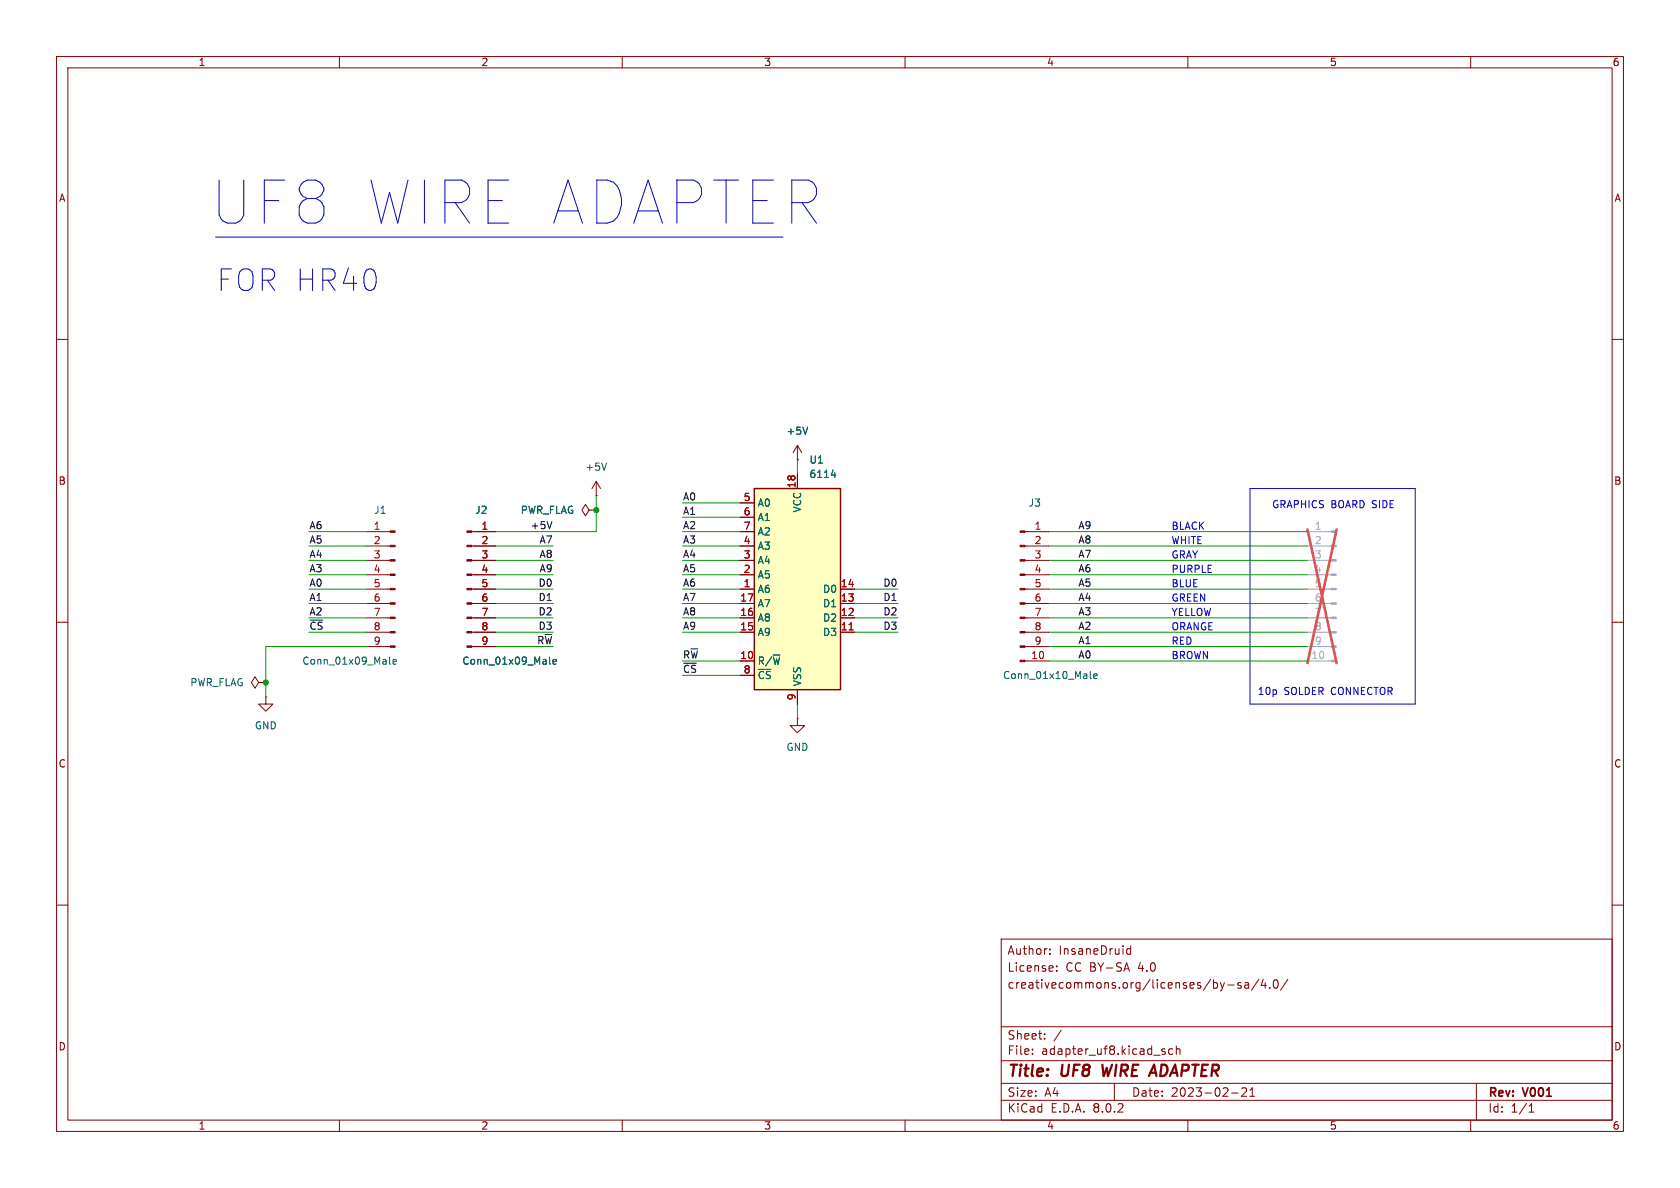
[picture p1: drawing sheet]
<svg xmlns="http://www.w3.org/2000/svg" width="297mm" height="210mm" viewBox="0 0 297 210" stroke-linecap="round" stroke-linejoin="round" font-family="sans-serif">
<g fill="none" stroke="#840000" stroke-width=".18">
<path d="M10 10h277v190h-277zM12 12h273v186h-273zM60 10v2M110 10v2M160 10v2M210 10v2M260 10v2M10 60h2M285 60h2M141 78.7l-.8 1.3M141 78.7v2.6M141 78.7l.7 1.3"/>
<path d="M83.4 99.1h4.2M83.4 96.5h4.2M83.4 94h4.2M104.1 90.2l-.6-1-.6 1 .6 1 .6-1h1.3M105.4 87.6h.1M105.4 90.2h.1M105.4 85.1l.8 1.3M105.4 85.1v2.5M105.4 85.1l-.8 1.3M141 81.3h.1M10 110h2M83.4 114.3h4.2"/>
<path d="M83.4 111.8h4.2M83.4 109.2h4.2M83.4 106.7h4.2M83.4 104.1h4.2M83.4 101.6h4.2M285 110h2M10 160h2M285 160h2M177 166h108v32h-108zM185.6 168.6v.1M185.6 167.8v.1M186.8 171.6v.1"/>
<path d="M186.8 170.8v.1M199.2 170.2l.5 1.5M199.9 167.2v1.5M199.9 167.8l-.4-.1-.3 .3v.4l.1 .2h.6M217 174.1h1.2M219.4 173.8l-.4-.1-.2 .2 .1 .2 .5 .2v.3h-.6M220.1 173.8h.6v.9M220.7 174.1h-.5a.29 .29 0 0 0-.2 .3 .29 .29 0 0 0 .2 .3l.5-.1M222.5 173.1l-1.3 2M223.3 173.1l-.3 1.1h.9M223.7 173.7v1M224.5 174.6v.1"/>
<path d="M225.2 173.3l.3-.1a.81 .81 0 0 1 .5 .6 .81 .81 0 0 1-.3 .8l-.1 .1a.81 .81 0 0 1-.4-1.4zM227.7 173.1l-1.3 2M60 198v2M110 198v2M160 198v2M177 194.5h108M177 191.5h108M177 187.5h108M177 181.5h108M182.5 186.3v.1M182.5 185.5v.1M184.7 183.6v.1"/>
<path d="M184.7 182.8v.1M187.6 182.1l-1.3 2M197 191.5v3M205.6 185.9l.4 .1v.2l-.2 .2h-.3M205.6 185.4l.4 .1M207.3 185.5l-.4-.1-.3 .3v.4l.1 .2h.6M208 185.5l.2-.1 .3 .1 .1 .9M208 184.9v1.5M210 198v2M217.7 193.2h1.2M219.5 192.4l.6-.1 .2 .1 .1 .3-.9 1.1h.9M221 193.8h.8"/>
<path d="M221 192.7l.4-.4v1.5M260 198v2M261 191.5v6.5M270.3 196.6h.9M270.3 195.5l.4-.4v1.5"/>
</g>
<path d="M194.9 188.2l.2 2 .6-1.4" fill="none" stroke="#840000" stroke-width=".4"/>
<g fill="#840000" stroke="#840000" stroke-width=".18">
<path d="M82.5 114.2h.9v.2h-.9z"/>
<path d="M82.5 111.6h.9v.3h-.9z"/>
<path d="M82.5 109.1h.9v.2h-.9z"/>
<path d="M82.5 106.6h.9v.2h-.9z"/>
<path d="M82.5 104h.9v.3h-.9z"/>
<path d="M82.5 101.5h.9v.2h-.9z"/>
<path d="M82.5 98.9h.9v.3h-.9z"/>
<path d="M82.5 96.4h.9v.2h-.9z"/>
<path d="M82.5 93.9h.9v.2h-.9z"/>
</g>
<path d="M142.8 75.5l-.4 1.3M107.2 81.9l-.4 1.2M97.2 116.1v1.1l.1 .2M97.8 117l.6-.1-.1-.3h-.4l-.1 .2v.6h.5" fill="none" stroke="#006464" stroke-width=".18"/>
<path d="M133.3 86.4h15.3v35.5h-15.3z" fill="#ffffc2"/>
<path d="M133.3 86.4h15.3v35.5h-15.3z" fill="none" stroke="#840000" stroke-width=".25"/>
<g fill="none" stroke="#840000" stroke-width=".18">
<path d="M64.8 99.1h4.2M64.8 96.5h4.2M64.8 94h4.2M83.8 99.1h3.8M83.8 96.5h3.8M83.8 94h3.8M105.4 90.2h.1M130.8 99.1h2.5M130.8 96.5h2.5M130.8 88.9h2.5M130.8 91.4h2.5M130.8 94h2.5"/>
<path d="M141 81.3h.1M141 83.8v2.6M181.2 99.1h4.2M181.2 96.5h4.2M181.2 94h4.2M64.8 104.1h4.2M64.8 111.8h4.2M64.8 109.2h4.2M64.8 106.7h4.2M64.8 101.6h4.2M64.8 114.3h4.2M83.8 104.1h3.8"/>
<path d="M83.8 111.8h3.8M83.8 109.2h3.8M83.8 106.7h3.8M83.8 101.6h3.8M83.8 114.3h3.8M130.8 104.1h2.5M130.8 116.8h2.5M130.8 111.8h2.5M130.8 109.2h2.5M130.8 106.7h2.5M130.8 101.6h2.5M130.8 119.4h2.5"/>
<path d="M148.6 104.1h2.5M148.6 111.8h2.5M148.6 109.2h2.5M148.6 106.7h2.5M181.2 104.1h4.2M181.2 116.8h4.2M181.2 111.8h4.2M181.2 109.2h4.2M181.2 106.7h4.2M181.2 101.6h4.2M181.2 114.3h4.2M45.7 120.7l-.6 1-.7-1 .7-1.1 .6 1.1h1.3"/>
<path d="M47 120.7h.1M47 123.2v1.3h1.3l-1.3 1.2-1.3-1.2h1.3M47 123.2h.1M141 127v1.3h1.2l-1.2 1.2-1.3-1.2h1.3M141 127h.1M141 121.9v2.6"/>
</g>
<path d="M150.1 111.3h.7" fill="none" stroke="#a90000" stroke-width=".18"/>
<path d="M142.8 75.5l-.4 1.3M147 84h.8M147.6 83.6v.8M68.9 116.1v1.1l.2 .2M69.5 117l.6-.1-.1-.3h-.3l-.2 .2v.6h.5M97.2 116.1v1.1l.1 .2M97.8 117l.6-.1-.1-.3h-.4l-.1 .2v.6h.5M192.7 118.7v1.1l.2 .2M193.4 119.5l.6-.1-.1-.2-.4-.1-.1 .2v.6h.5" fill="none" stroke="#006464" stroke-width=".18"/>
<g fill="#840000" stroke="#840000" stroke-width=".18">
<path d="M69 114.2h.8v.2h-.8z"/>
<path d="M69 111.6h.8v.3h-.8z"/>
<path d="M69 109.1h.8v.2h-.8z"/>
<path d="M69 106.6h.8v.2h-.8z"/>
<path d="M69 104h.8v.3h-.8z"/>
<path d="M69 101.5h.8v.2h-.8z"/>
<path d="M69 98.9h.8v.3h-.8z"/>
<path d="M69 96.4h.8v.2h-.8z"/>
<path d="M69 93.9h.8v.2h-.8z"/>
<path d="M180.3 116.7h.9v.3h-.9z"/>
<path d="M180.3 114.2h.9v.2h-.9z"/>
<path d="M180.3 111.6h.9v.3h-.9z"/>
<path d="M180.3 109.1h.9v.2h-.9z"/>
<path d="M180.3 106.6h.9v.2h-.9z"/>
<path d="M180.3 104h.9v.3h-.9z"/>
<path d="M180.3 101.5h.9v.2h-.9z"/>
<path d="M180.3 98.9h.9v.3h-.9z"/>
<path d="M180.3 96.4h.9v.2h-.9z"/>
<path d="M180.3 93.9h.9v.2h-.9z"/>
</g>
<path d="M231.1 99.1h4.3M231.1 96.5h4.3M231.1 94h4.3M231.1 116.8h4.3M231.1 114.3h4.3M231.1 111.8h4.3M231.1 109.2h4.3M231.1 106.7h4.3M231.1 104.1h4.3M231.1 101.6h4.3" fill="none" stroke="#a1a1a1" stroke-width=".18"/>
<g fill="#a1a1a1" stroke="#a1a1a1" stroke-width=".18">
<path d="M235.4 116.7h.8v.3h-.8z"/>
<path d="M235.4 114.2h.8v.2h-.8z"/>
<path d="M235.4 111.6h.8v.3h-.8z"/>
<path d="M235.4 109.1h.8v.2h-.8z"/>
<path d="M235.4 106.6h.8v.2h-.8z"/>
<path d="M235.4 104h.8v.3h-.8z"/>
<path d="M235.4 101.5h.8v.2h-.8z"/>
<path d="M235.4 98.9h.8v.3h-.8z"/>
<path d="M235.4 96.4h.8v.2h-.8z"/>
<path d="M235.4 93.9h.8v.2h-.8z"/>
</g>
<path d="M231.1 93.6l5.2 23.6M236.3 93.6l-5.2 23.6" fill="none" stroke="#e65255" stroke-width=".46"/>
<path d="M97.6 92.2l-.5 1.3" fill="none" stroke="#0f0f0f" stroke-width=".18"/>
<path d="M38.1 41.9h100.3M221 86.4h29.2v38.1h-29.2z" fill="none" stroke="#0000c2" stroke-width=".18"/>
<g fill="none" stroke="#009600" stroke-width=".18">
<path d="M54.6 99.1h10.2M54.6 96.5h10.2M54.6 94h10.2M87.6 99.1h10.2M87.6 96.5h10.2M105.4 87.6v6.4h-17.8M120.6 99.1h10.2M120.6 96.5h10.2M120.6 94h10.2M120.6 88.9h10.2M120.6 91.4h10.2M141 81.3v2.5"/>
<path d="M185.4 99.1h45.7M185.4 96.5h45.7M185.4 94h45.7M54.6 111.8h10.2M54.6 109.2h10.2M54.6 106.7h10.2M54.6 104.1h10.2M54.6 101.6h10.2M64.8 114.3h-17.8v8.9M87.6 114.3h10.2M87.6 111.8h10.2M87.6 109.2h10.2"/>
<path d="M87.6 106.7h10.2M87.6 104.1h10.2M87.6 101.6h10.2M120.6 116.8h10.2M120.6 111.8h10.2M120.6 109.2h10.2M120.6 106.7h10.2M120.6 104.1h10.2M120.6 101.6h10.2M120.6 119.4h10.2M151.1 111.8h7.6M151.1 109.2h7.6"/>
<path d="M151.1 106.7h7.6M151.1 104.1h7.6M185.4 114.3h45.7M185.4 116.8h45.7M185.4 111.8h45.7M185.4 109.2h45.7M185.4 106.7h45.7M185.4 104.1h45.7M185.4 101.6h45.7M141 124.5v2.5"/>
</g>
<g fill="#009600" stroke="#009600" stroke-width=".18">
<circle cx="105.4" cy="90.2" r=".46"/>
<circle cx="47" cy="120.7" r=".46"/>
</g>
<text font-size="10.6" fill="#0000c2" x="36.8" y="40.4">UF8 WIRE ADAPTER</text>
<text font-size="5.3" fill="#0000c2" x="38.1" y="51.8">FOR HR40</text>
<g font-size="2.8" fill="#840000">
<text x="178" y="190.9">Title:</text>
<text x="187.7" y="190.9">UF8</text>
<text x="195.7" y="190.9">WIRE ADAPTER</text>
</g>
<g font-size="2.1" fill="#840000">
<text x="178" y="172">License:</text>
<text x="178" y="169">Author:</text>
<text x="187.2" y="169">InsaneDruid</text>
<text x="188.4" y="172">CC BY-SA</text>
<text x="201.3" y="172">4.0</text>
<text x="178" y="175">creativecommons.org/licenses/by-sa/4.0/</text>
<text x="178" y="184">Sheet:</text>
<text x="178" y="186.7">File:</text>
<text x="184.1" y="186.7">adapter_uf8.kicad_sch</text>
<text x="178" y="196.9">KiCad</text>
<text x="178" y="194.1">Size:</text>
<text x="184.7" y="194.1">A4</text>
<text x="185.7" y="196.9">E.D.A.</text>
<text x="193.3" y="196.9">8.0.2</text>
<text x="200" y="194.1">Date:</text>
<text x="207" y="194.1">2023-02-21</text>
<text x="263" y="194.3">Rev:</text>
<text x="263" y="196.9">Id:</text>
<text x="267.1" y="196.9">1/1</text>
<text x="269.4" y="194.3">V001</text>
</g>
<g font-size="1.8" fill="#840000">
<text x="35" y="11.9">1</text>
<text x="85" y="11.9">2</text>
<text x="135" y="11.9">3</text>
<text x="185" y="11.9">4</text>
<text x="235" y="11.9">5</text>
<text x="285" y="11.9">6</text>
<text x="10.3" y="35.9">A</text>
<text x="285.3" y="35.9">A</text>
<text x="10.3" y="85.9">B</text>
<text x="285.3" y="85.9">B</text>
<text x="10.3" y="135.9">C</text>
<text x="285.3" y="135.9">C</text>
<text x="10.3" y="185.9">D</text>
<text x="285.3" y="185.9">D</text>
<text x="35" y="199.9">1</text>
<text x="85" y="199.9">2</text>
<text x="135" y="199.9">3</text>
<text x="185" y="199.9">4</text>
<text x="235" y="199.9">5</text>
<text x="285" y="199.9">6</text>
</g>
<g font-size="1.8" fill="#006464">
<text x="138.9" y="77.1">+5V</text>
<text x="103.4" y="83.4">+5V</text>
<text x="143" y="82.1">U1</text>
<text x="133.9" y="89.8">A0</text>
<text x="143" y="84.7">6114</text>
<text x="181.8" y="89.8">J3</text>
<text x="66" y="91">J1</text>
<text x="83.9" y="91">J2</text>
<text x="92" y="91">PWR_FLAG</text>
<text x="133.9" y="92.3">A1</text>
<text x="133.9" y="94.8">A2</text>
<text x="141.8" y="90.7" transform="rotate(-90 141.8 90.7)">VCC</text>
<text x="133.9" y="99.9">A4</text>
<text x="133.9" y="97.4">A3</text>
<text x="133.9" y="105">A6</text>
<text x="133.9" y="107.5">A7</text>
<text x="133.9" y="102.5">A5</text>
<text x="145.4" y="107.5">D1</text>
<text x="145.4" y="105">D0</text>
<text x="133.9" y="112.6">A9</text>
<text x="133.9" y="110.1">A8</text>
<text x="145.4" y="112.6">D3</text>
<text x="145.4" y="110.1">D2</text>
<text x="53.3" y="117.7">Conn_01x09_Male</text>
<text x="81.6" y="117.7">Conn_01x09_Male</text>
<text x="133.9" y="117.7">R/~{W}</text>
<text x="33.5" y="121.5">PWR_FLAG</text>
<text x="133.9" y="120.2">~{CS}</text>
<text x="141.8" y="121.4" transform="rotate(-90 141.8 121.4)">VSS</text>
<text x="177.2" y="120.2">Conn_01x10_Male</text>
<text x="45" y="129.1">GND</text>
<text x="138.9" y="132.9">GND</text>
</g>
<g font-size="1.8" fill="#0f0f0f">
<text x="120.6" y="88.6">A0</text>
<text x="54.6" y="93.6">A6</text>
<text x="93.7" y="93.6">+5V</text>
<text x="120.6" y="93.6">A2</text>
<text x="120.6" y="91.1">A1</text>
<text x="190.5" y="93.6">A9</text>
<text x="54.6" y="98.7">A4</text>
<text x="54.6" y="96.2">A5</text>
<text x="54.6" y="101.3">A3</text>
<text x="95.3" y="98.7">A8</text>
<text x="95.3" y="101.3">A9</text>
<text x="95.3" y="96.2">A7</text>
<text x="120.6" y="98.7">A4</text>
<text x="120.6" y="96.2">A3</text>
<text x="120.6" y="101.3">A5</text>
<text x="190.5" y="96.2">A8</text>
<text x="190.5" y="101.3">A6</text>
<text x="190.5" y="98.7">A7</text>
<text x="54.6" y="106.3">A1</text>
<text x="54.6" y="103.8">A0</text>
<text x="95.1" y="106.3">D1</text>
<text x="95.1" y="103.8">D0</text>
<text x="120.6" y="106.3">A7</text>
<text x="120.6" y="103.8">A6</text>
<text x="156.1" y="103.8">D0</text>
<text x="156.1" y="106.3">D1</text>
<text x="190.5" y="106.3">A4</text>
<text x="190.5" y="103.8">A5</text>
<text x="54.6" y="111.4">~{CS}</text>
<text x="54.6" y="108.9">A2</text>
<text x="94.9" y="114">R~{W}</text>
<text x="95.1" y="108.9">D2</text>
<text x="95.1" y="111.4">D3</text>
<text x="120.6" y="108.9">A8</text>
<text x="120.6" y="111.4">A9</text>
<text x="156.1" y="111.4">D3</text>
<text x="156.1" y="108.9">D2</text>
<text x="190.5" y="108.9">A3</text>
<text x="190.5" y="111.4">A2</text>
<text x="190.5" y="114">A1</text>
<text x="120.6" y="116.5">R~{W}</text>
<text x="120.6" y="119">~{CS}</text>
<text x="190.5" y="116.5">A0</text>
</g>
<g font-size="1.8" fill="#a90000">
<text x="131.4" y="88.6">5</text>
<text x="140.7" y="86.4" transform="rotate(-90 140.7 86.4)">18</text>
<text x="66" y="93.7">1</text>
<text x="85" y="93.7">1</text>
<text x="131.4" y="91.2">6</text>
<text x="131.4" y="93.7">7</text>
<text x="182.8" y="93.7">1</text>
<text x="66" y="96.3">2</text>
<text x="66" y="98.8">3</text>
<text x="66" y="101.3">4</text>
<text x="85" y="96.3">2</text>
<text x="85" y="98.8">3</text>
<text x="85" y="101.3">4</text>
<text x="131.4" y="101.3">2</text>
<text x="131.4" y="98.8">3</text>
<text x="131.4" y="96.3">4</text>
<text x="182.8" y="96.3">2</text>
<text x="182.8" y="98.8">3</text>
<text x="182.8" y="101.3">4</text>
<text x="66" y="103.9">5</text>
<text x="66" y="106.4">6</text>
<text x="85" y="103.9">5</text>
<text x="85" y="106.4">6</text>
<text x="130.8" y="106.4">17</text>
<text x="131.4" y="103.9">1</text>
<text x="148.5" y="106.4">13</text>
<text x="148.5" y="103.9">14</text>
<text x="182.8" y="103.9">5</text>
<text x="182.8" y="106.4">6</text>
<text x="66" y="109">7</text>
<text x="66" y="111.5">8</text>
<text x="85" y="109">7</text>
<text x="85" y="111.5">8</text>
<text x="130.8" y="111.5">15</text>
<text x="130.8" y="109">16</text>
<text x="148.5" y="111.5">11</text>
<text x="148.5" y="109">12</text>
<text x="182.8" y="109">7</text>
<text x="182.8" y="111.5">8</text>
<text x="66" y="114">9</text>
<text x="85" y="114">9</text>
<text x="130.8" y="116.6">10</text>
<text x="131.4" y="119.1">8</text>
<text x="182.2" y="116.6">10</text>
<text x="182.8" y="114">9</text>
<text x="140.7" y="123.9" transform="rotate(-90 140.7 123.9)">9</text>
</g>
<g font-size="1.8" fill="#0000c2">
<text x="224.8" y="89.9">GRAPHICS</text>
<text x="235.3" y="89.9">BOARD SIDE</text>
<text x="207" y="93.7">BLACK</text>
<text x="207" y="101.4">PURPLE</text>
<text x="207" y="96.3">WHITE</text>
<text x="207" y="98.8">GRAY</text>
<text x="207" y="103.9">BLUE</text>
<text x="207" y="106.4">GREEN</text>
<text x="207" y="109">YELLOW</text>
<text x="207" y="111.5">ORANGE</text>
<text x="207" y="116.6">BROWN</text>
<text x="207" y="114.1">RED</text>
<text x="222.2" y="122.9">10p</text>
<text x="227" y="122.9">SOLDER CONNECTOR</text>
</g>
<g font-size="1.8" fill="#aaa">
<text x="232.3" y="93.7">1</text>
<text x="232.3" y="96.3">2</text>
<text x="232.3" y="98.8">3</text>
<text x="232.3" y="101.3">4</text>
<text x="232.3" y="103.9">5</text>
<text x="232.3" y="106.4">6</text>
<text x="232.3" y="109">7</text>
<text x="232.3" y="111.5">8</text>
<text x="231.7" y="116.6">10</text>
<text x="232.3" y="114">9</text>
</g>
</svg>
